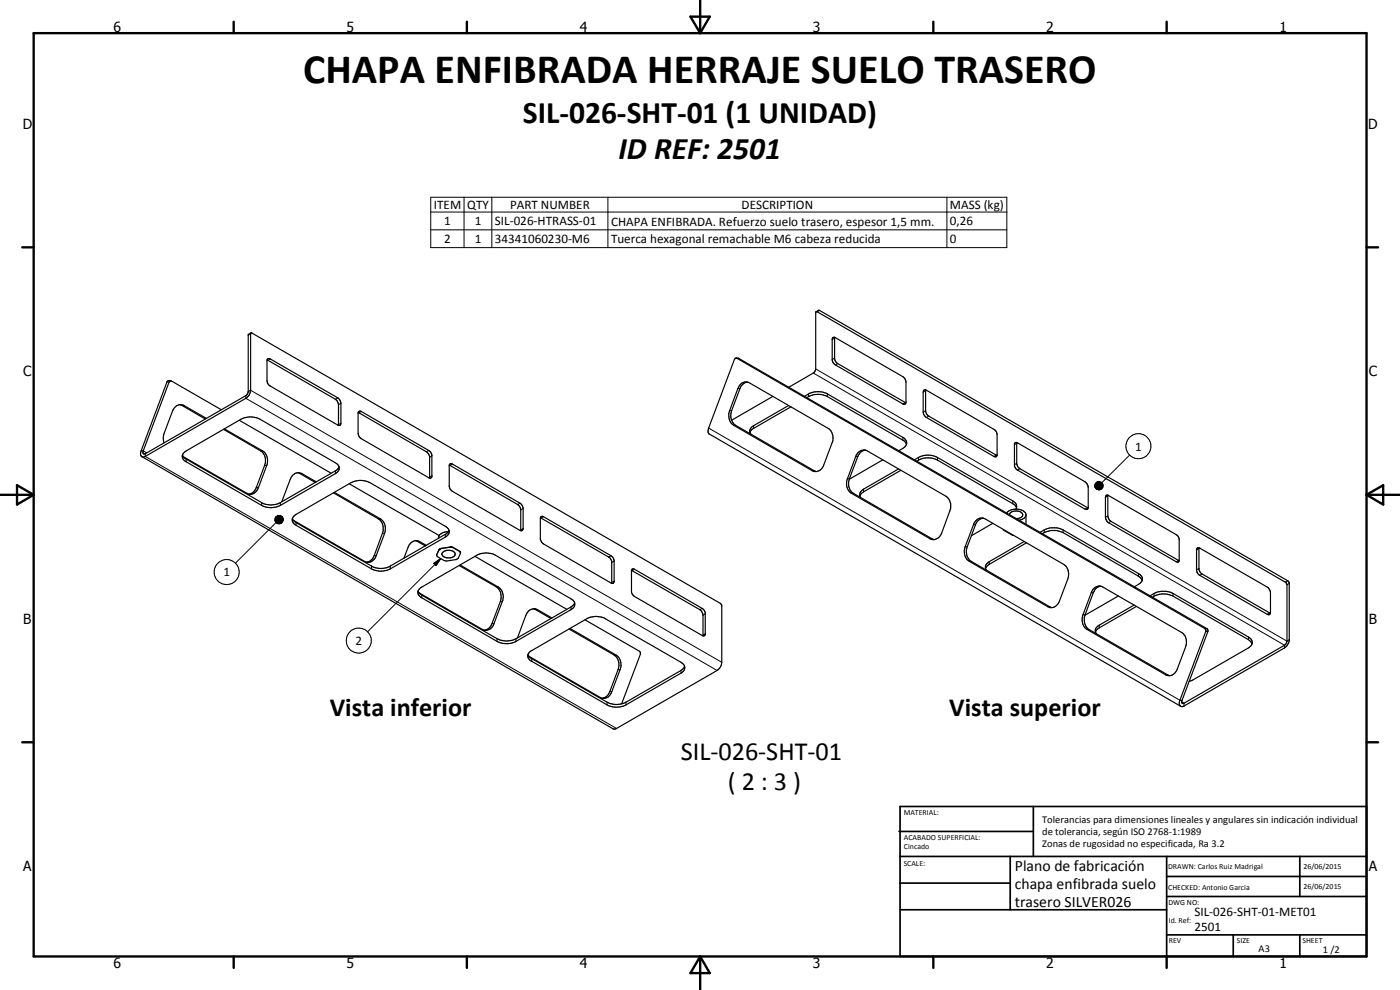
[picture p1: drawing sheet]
<svg xmlns="http://www.w3.org/2000/svg" width="420mm" height="297mm" viewBox="0 0 420 297" stroke-linecap="round" stroke-linejoin="round" font-family="sans-serif">
<g fill="none" stroke="#000" stroke-width=".35">
<path d="M75.3 99.9l-.8 .6v17l-.6 1.1-30.3 17.5-.6-.1-.1-.5 7.8-20.9 .3-.3h.4l15 8.6M75.3 99.9l-.1 17.2a3 3 0 0 1-1.4 2.4l-30.2 17.4a.86 .86 0 0 1-1.4-.5l.2-1.1 7.7-20.7 .4-.4 .8 .1M75.3 99.9l141 81.2 .3 .6v17l-.5 1.6-.9 .9-30.4 17.5h-.8l-141.4-81.7M244.9 93.5l1-.4 140.8 81.4 .2 .4v17.3l-.7 1.6-.7 .6-30.2 17.4a.99 .99 0 0 1-1.2-.1 .99 .99 0 0 1-.1-1.3l7.9-20.9-.3-.9-140.5-81.1-.6 .2-7.8 20.7-.2 1.2 .3 .6 141.6 81.7M244.9 93.5l141 81.3 .3 .7v16.9l-.3 .8-.4 .4-30.2 17.4-.4 .1-.2-.7 7.8-20.9-.1-.8-140.8-81.2-.7-.1M244.9 93.5l-.2 17.6-.6 .8-7.4 4.3M80.2 108l20.8 12.1 .6 1.3-.1 6.2M80.2 108l-.1 6.2 .6 1.4 20.8 12M80.2 108l.3-.4 .6 .1 20.4 11.8 .6 .8 .2 .7v6l-.3 .6h-.5M224.3 114.6l-1 .4-1.1 1.2-2.6 7a3.7 3.7 0 0 0 1.2 4.4l24.2 13.9M224.3 114.6a2.58 2.58 0 0 0-2.9 2l-2.4 6.6a3.7 3.7 0 0 0 1.2 4.4l23.5 13.6 1.4 .3M224.3 114.6l24.2 13.9a3.6 3.6 0 0 1 1.2 4.4l-2.5 6.6a2.77 2.77 0 0 1-2.1 2"/>
<path d="M232 118.9l-12.5 7.2M241.5 118.9a6.4 6.4 0 0 1 6.8-.7l22.7 13a1.76 1.76 0 0 1 1.1 1.7 1.76 1.76 0 0 1-1.1 1.6l-1.3 .8M242.1 119.3a6.2 6.2 0 0 1 6.2-.3l23 13.2 .8 1.1M249.9 101.3h.8l20.4 11.9 .5 .5 .3 .9v6a.59 .59 0 0 1-.3 .6 .59 .59 0 0 1-.6 0l-20.9-12.2-.3-.9zM250.5 101.2v6.5l.7 1.3 20.7 11.9M277.8 117l20.9 12.1 .5 1.1v6.5M277.8 117h-.4l-.3 .6v6a2.04 2.04 0 0 0 .9 1.7l20.3 11.6 .7 .1 .2-.3M277.8 117v6.2l.6 1.4 20.8 12.1M54 121.4l7.6 4.3M54.8 136.5a1.81 1.81 0 0 0 1.1 2.1l22.6 13a6.1 6.1 0 0 0 5.6 0l16.6-9.5a1.87 1.87 0 0 0 1.1-2M54.8 136.5l1.1-1.2 16.4-9.5a6.2 6.2 0 0 1 5.7 0l22.7 13.1 .5 .4 .6 .8M54.8 136.5l.2 .6 .9 .7 22.6 13a5.8 5.8 0 0 0 5.6 0l16.9-9.7 .8-1"/>
<path d="M61.9 125.5l-6.6-3.8a2.44 2.44 0 0 0-3.5 1.7l-2.7 7-.1 1.3 .2 1.2M67.1 128.8l11.7 6.9a3.8 3.8 0 0 1 .6 4l-2.7 7-1 1.2-1 .4M67.3 128.7l11.5 6.6a3.6 3.6 0 0 1 1.2 4.4l-2.5 6.6a2.48 2.48 0 0 1-3.4 1.7l-19.1-11M71.8 126.1l27.6 15.9M107.5 123.8l20.7 11.9 .7 1.3v6.4M107.6 123.5l.8-.1 20.7 12.1 .5 1.1-.1 6.7h-.8l-20.5-11.8-.4-.6-.3-.9v-6zM134.8 139.6v6.4l.3 .7 .5 .6 20.6 11.9M134.8 139.6l20.9 12 .6 1.4-.1 6.2M134.8 139.6l.4-.5 .6 .1 20.4 11.9 .5 .5 .3 1v6l-.3 .6h-.5M225.1 129.7l.2 .6M236.7 121.7l-10.5 6a1.79 1.79 0 0 0-1.1 2M237.4 122l-11.6 6.7-.7 1.1"/>
<path d="M257.4 135.9a2.34 2.34 0 0 1 2.9-.6l24.1 14.1a3.8 3.8 0 0 1 .7 3.9l-2.5 6.6a2.55 2.55 0 0 1-3.5 1.7l-24.1-14a3.8 3.8 0 0 1-.7-4l2.7-7zM259.7 135a2.83 2.83 0 0 0-2.3 2l-2.5 6.6a3.6 3.6 0 0 0 1.2 4.4l24.2 13.9M265 138l-10.1 5.8M274.4 138a6.5 6.5 0 0 1 6.9-.8l22.6 13.1a1.71 1.71 0 0 1 1 2.5M275.2 138.3a6.2 6.2 0 0 1 6.1-.3l22.6 13.1 .7 .5 .5 .7M304.6 132.9l.2-.1 .6 .1 20.4 11.8 .5 .6 .3 .9v6l-.2 .5-.7 .1-20.5-11.9-.8-1.3zM305.1 132.8v6.4l.3 .8 .5 .5 20.6 11.9M87.7 155.6l.2 1.1 .9 .9 22.7 13.1a6.2 6.2 0 0 0 5.6 0l16.9-9.7a1.64 1.64 0 0 0 .7-1.9M87.7 155.6l1.1-1.3 16.6-9.5a6.2 6.2 0 0 1 5.6 0l22.6 13.1 .6 .4 .5 .8M87.7 155.6l.6 .8 .5 .4 22.7 13a5.8 5.8 0 0 0 5.6 0l16.9-9.7 .8-1M89.4 141.8l5.2 3M94.9 144.6l-4.3-2.5a2.46 2.46 0 0 0-3.5 1.7l-2.5 6.8"/>
<path d="M100.1 147.9l13.5 7.8a3.6 3.6 0 0 1 1.2 4.4l-2.5 6.6a2.62 2.62 0 0 1-2.3 2M100.4 147.7l13.8 8a3.7 3.7 0 0 1 1.2 4.4l-2.5 6.7a2.43 2.43 0 0 1-3.5 1.6l-21.4-12.3M104.8 145.2l27 15.5M134.6 159.5a2.48 2.48 0 0 0-3 2M162.2 155.4l20.8 12 .6 1.2v6.4M162.3 155.1l.8-.1 20.4 11.9 .6 .5 .2 .7-.1 6.8h-.8l-20.5-11.8-.7-1.3v-6.4zM258.1 148.8l.2 .5M269.7 140.7l-10.5 6.1a1.79 1.79 0 0 0-1.1 2M270.4 141.1l-11.2 6.5-.6 .4-.5 .8M292.8 156.3l1.2-.8 1-.1 .7 .3 23.5 13.6a3.6 3.6 0 0 1 1.3 4.4l-2.5 6.6a2.48 2.48 0 0 1-3.6 1.7l-23.5-13.6a3.6 3.6 0 0 1-1.2-4.4l2.6-7zM295.1 155.4a3 3 0 0 0-2.3 2l-2.5 6.7a3.8 3.8 0 0 0 1.2 4.3l24.2 13.9M298 157l-6.5 3.7"/>
<path d="M302.1 153.9a3.7 3.7 0 0 1 5.8 .3 1.8 1.8 0 0 1-2.1 1.9M302.9 154.4a2.34 2.34 0 0 1 4 0 1.85 1.85 0 0 1-1.9 1.2M307.9 154.5v2.8M312.1 159.7a6.5 6.5 0 0 1 7-.7l22.6 13.1a1.7 1.7 0 0 1 1.1 2M332.5 148.6h-.4l-.3 .6v6l.3 .9 .4 .6 20.5 11.8 .6 .1 .3-.4M332.5 148.6l20.8 12.1 .6 1.1v6.4M332.5 148.6v6.2l.1 .7 .6 .8 20.7 11.9M124.7 162.2l3 1.6M125.5 177.3a1.81 1.81 0 0 0 1.1 2.1l22.6 13a6.3 6.3 0 0 0 5.6 0l16.6-9.5a1.7 1.7 0 0 0 1.1-2M125.5 177.3l.8-1 16.8-9.7a5.9 5.9 0 0 1 5.6 0l22.7 13.1 .5 .4 .6 .8M125.5 177.3l.5 .8 .6 .5 22.6 13a6.2 6.2 0 0 0 5.6 0l16.6-9.5 1.1-1.2M127.9 163.6l-1.9-1.1a2.43 2.43 0 0 0-3.5 1.7l-1.3 3.3"/>
<path d="M131.8 165l-.8 1.5M131.8 164.9l-.8 1.6M131.8 164.9v.1M132.2 164.6h.1M132.4 164.6l-.6 .4M132.4 164.6l-.6 .3M132.8 165.8a2.45 2.45 0 0 1 3.8 .4 1.38 1.38 0 0 1-1.4 1.2h-1.1a1.23 1.23 0 0 1-1.4-1.5zM135.2 164.2l.8 .1M135.2 164.1l-2.8 .5M135.2 164.1v.1M135.2 164.1l.8 .2M135.4 164.1h.2"/>
<path d="M136 164.3l2 1.2M136 164.3h.1M136 164.3l2 1.1M137.8 169.7l11.1 6.4a3.7 3.7 0 0 1 1.2 4.4l-2.5 6.6a2.81 2.81 0 0 1-2.2 2M138 165.5l.2 .4M138 165.4l.2 .5M138 165.4v.1M138 169.5l11.6 6.6a3.6 3.6 0 0 1 1.1 4.4l-2.5 6.7a2.49 2.49 0 0 1-3.4 1.6l-19.1-11M138.2 165.9l-.7 1.7-.6 .3a4.9 4.9 0 0 1-5.8-1.1l-.1-.3M142.5 166.9l27.6 15.9M189.5 171.1l20.7 11.9 .5 .6 .3 1-.1 6.2M189.6 170.9l.3-.2 .5 .1 20.7 12 .6 1.1v6.5l-.2 .3h-.8l-20.6-12-.6-1.1z"/>
<path d="M295.8 170.6l.2 .5M307.4 162.5l-10.5 6a1.81 1.81 0 0 0-1.1 2.1M308.1 162.9l-11.2 6.4-1.1 1.3M312.8 160.1a6.2 6.2 0 0 1 6.3-.3l22.6 13.1 1.1 1.2M328.1 176.7a2.26 2.26 0 0 1 2.9-.6l23.6 13.6a3.6 3.6 0 0 1 1.2 4.4l-2.5 6.7a2.47 2.47 0 0 1-3.5 1.6l-23.6-13.6a3.7 3.7 0 0 1-1.2-4.4l2.5-6.6zM330.4 175.9a2.67 2.67 0 0 0-2.3 1.9l-2.4 6.6a3.7 3.7 0 0 0 1.1 4.5l24.3 13.8M335.6 178.8l-10 5.8M342.8 174.1a3.5 3.5 0 0 1-2.4 2M345.1 178.8a6.5 6.5 0 0 1 6.9-.7l22.7 13a1.73 1.73 0 0 1 1.1 1.7 1.73 1.73 0 0 1-1.1 1.6l-16.8 9.7-1 .3M345.9 179.2a6.2 6.2 0 0 1 6.1-.3l22.7 13 1.1 1.3M359.4 164.4l.7 .1 20.4 11.8 .5 .6 .3 .9v6a.59 .59 0 0 1-.3 .6 .59 .59 0 0 1-.7-.1l-20.4-11.8-.8-1.3v-6.4zM359.8 164.4v6.4l.6 1.1 20.8 12.1"/>
<path d="M158.4 196.4l.6 .8 .6 .4 22.6 13.1a6.2 6.2 0 0 0 5.7 0l16.5-9.5 1-1.3M158.4 196.4a1.78 1.78 0 0 0 1.2 2l22.6 13.1a6.2 6.2 0 0 0 5.7 0l16.8-9.7 .6-.8 .1-1.1M158.4 196.4l.8-1 16.9-9.7a5.9 5.9 0 0 1 5.6 0l22.7 13 .8 .7 .2 .5M158.7 196.9l22.1 12.6M160.1 182.7l5.2 2.9M165.6 185.4l-4.3-2.5a2.55 2.55 0 0 0-3.5 1.7l-2.5 6.8M170.8 188.7l13.5 7.8a3.6 3.6 0 0 1 1.2 4.4l-2.5 6.6a2.83 2.83 0 0 1-2.2 2M171.1 188.6l13.8 8a3.7 3.7 0 0 1 1.2 4.4l-2.5 6.6a2.51 2.51 0 0 1-2.8 1.9M175.5 186l16.4 9.4 .3 .4v.5l-5.6 14.9M328.7 189.6l.3 .5M340.4 181.5l-10.8 6.3-.9 1v.8M341.1 181.9l-11.2 6.5-1.2 1.2"/>
</g>
<g fill="none" stroke="#000" stroke-width=".3">
<path d="M129.3 59.2h172.9v15.1h-172.9zM139.3 59.2v15.1M147.6 59.2v15.1M182.4 59.2v15.1M284.2 59.2v15.1M129.3 63.6h172.9M129.3 69h172.9M245.9 93.1l-.6 .5M50.1 114.6h.6M73.8 118.7v.8l141.4 81.7M74.5 117.5l.7-.4 141.4 81.6M75.2 100.2l-.7 .4"/>
<path d="M81.1 107.7l-.7 .4M101.4 119.4l-.7 .4M221.1 107.5l.7 .1M221.4 116.6h.7M242.6 118.2v.8M244.1 111.9l141.4 81.7v.8M244.8 110.7l141.4 81.7 .7-.5M248.3 118.2v.8M250.5 107.4l-.7 .5M250.5 101.5l-.7 .4M251.4 109.1l-.7 .4M277.8 117.2l-.7 .4"/>
<path d="M42.4 135.3h.6l1 .6M43.6 136.1v.8l141.4 81.7M54.6 121.7h.7M55.9 137.8v.8M78.2 135.3h.6M79.4 139.7h.6M102.3 127l-.7 .4M102.3 121l-.7 .4M108.4 123.4l-.7 .5M128.7 135.2l-.7 .4M129.6 136.8l-.7 .4M135.8 139.2l-.7 .5"/>
<path d="M212.7 128.4l141.4 81.7h.6M219 123.2h.6M220.2 127.6h.6M226.2 127.7v.8M256.8 136.9l.6 .1M271 131.2v.9M271.7 120.8l-.7 .4M275.7 137.2v.8M277.8 123.2l-.7 .4M278.7 124.8l-.7 .5M281.3 137.2v.8M299 136.6l-.7 .3"/>
<path d="M305.1 139l-.7 .4M305.1 133l-.7 .4M339 136.5l-8.3 8.3M76.9 146.3h.6M78.5 150.8v.8M82.5 155.7l2.1-.6-2.1 .9zM82.5 156l2.1-.9-2.1 1.2zM82.5 156.3l2.1-1.2-2 1.4zM82.6 155.4l2-.3-2.1 .6zM82.6 156.5l2-1.4-1.8 1.6zM82.7 155.2l1.9-.1-2 .3zM82.8 156.7l1.8-1.6-1.6 1.8z"/>
<path d="M82.8 156.8l-12.2 12.2M82.9 155l1.7 .1zM82.9 155l1.7 .1-1.9 .1zM83.1 154.9l.3-.2 1.2 .4zM83.4 154.7l1.2 .4zM83.6 154.7l1 .4zM83.9 154.7l.7 .4zM84.1 154.7l.5 .4zM84.1 150.8v.8M84.6 155.1l-1.4 2-.2-.2zM84.6 155.1l-1.2 2h-.2zM84.6 155.1l-.9 2.1-.3-.1z"/>
<path d="M84.6 155.1l-.6 2-.3 .1zM84.6 155.1l-.4 2h-.2zM84.6 155.1l-.1 1.9-.3 .1zM84.6 155.1l.1 1.7-.2 .2zM84.6 155.1l.2 1.4-.1 .3zM84.6 155.1l.2 1.4zM84.6 155.1l.3 1.2zM84.6 155.1l.4 .9zM84.6 155.1l.4 .6zM84.6 155.1l.3 .4zM84.6 155.1l.2 .1zM88.8 156.8v.8"/>
<path d="M90 142.1h.6M100.7 141.3v.8M113.6 155.7h.6M129.6 142.8l-.7 .4M156 151l-.6 .4M157 158.6l-.7 .4M157 152.6l-.7 .4M163.1 155l-.7 .4M243.7 141.2l.7 .1M254.3 143.6h.6M255.5 148h.6M259.2 146.8v.8"/>
<path d="M292.2 157.4h.6M301.1 158.9v.1l3.1 1.7M303.9 150.3v.8M306.1 140.6l-.7 .5M313.4 159v.8M319.1 159v.8M326.3 152.3l-.6 .5M328.6 145.6l.4 1zM328.6 145.9l.4 .7zM328.6 145.3l.4 1.3zM328.6 146.2l.4 .4zM328.7 145.1l.3 1.5-.4-1.3z"/>
<path d="M328.7 146.4l.3 .2zM328.9 144.9l.2-.2-.1 1.9zM328.9 144.9l.1 1.7zM329 146.6l.4 .3zM329 146.6l.6 .3zM329 146.6l.9 .4zM329 146.6l1.2 .3zM329 146.6l1.4 .2-.2 .1zM329 146.6h1.7l-.3 .2zM329 146.6l1.8-.2-.1 .2zM329 146.6l2-.4-.2 .2zM329 146.6l2-.6v.2z"/>
<path d="M329 146.6l2.1-.9-.1 .3zM329 146.6l2-1.2 .1 .3zM329 146.6l2-1.4v.2zM329 146.6l1.8-1.7 .2 .3zM329.1 144.7l.2-.1-.3 2zM329.3 144.6l.3-.1-.6 2.1zM329.6 144.5l.2-.1-.8 2.2zM329.8 144.4l.3 .1-1.1 2.1zM330.1 144.5l.3 .1-1.4 2zM330.4 144.6l.2 .1-1.6 1.9zM330.6 144.7l.2 .2-1.8 1.7zM332.5 154.8l-.7 .4"/>
<path d="M332.5 148.8l-.7 .4M333.4 156.4l-.7 .4M111.5 169.8v.9M112.3 166.7l.6 .1M114.8 160.1h.6M117.1 169.8v.9M125.3 162.5h.7M126.6 178.6v.8M130.2 169l2.1-1.4-1.5 2.1zM132.3 167.6l-22 22M133.6 160.3v.9M148.9 176.1h.7"/>
<path d="M183.4 166.8l-.7 .3M184.3 168.4l-.7 .4M184.3 174.4l-.7 .4M190.4 170.8l-.7 .4M279.1 161.6l.6 .1M289.7 164l.6 .1M290.9 168.4h.6M296.9 168.5v.8M327.5 177.8h.6M341.7 172.1v.8M346.4 178.1v.8M352 178.1v.8"/>
<path d="M353.7 168.1l-.7 .4M359.8 170.6l-.7 .4M359.8 164.6l-.7 .4M360.8 172.2l-.7 .4M386.4 174.2l-.7 .5M386.9 175l-.7 .5M147.6 187.1l.6 .1M149.2 191.6v.8M150.1 180.5h.6M154.8 191.6v.8M159.6 197.6v.8M160.7 182.9h.6"/>
<path d="M171.4 182.1v.8M184.3 196.5l.6 .1M210.7 182.5l-.7 .4M211.7 190.2l-.7 .3M211.7 184.1l-.7 .5M314.4 182l.7 .1M325 184.4h.7M326.2 188.8l.6 .1M329.9 187.6v.8M361.6 188.6h.6M361.9 189.5h.6M374.7 191.1v.8"/>
<path d="M381 183.9l-.7 .4M182.2 210.7v.8M183 207.5l.6 .1M185.5 200.9l.6 .1M187.9 210.7v.8M204.4 201.2v.8M349.8 202.4l.6 .1M354.6 210.6l.7 .4v.8"/>
<circle cx="341.7" cy="133.9" r="3.8"/>
<circle cx="68" cy="171.6" r="3.8"/>
<circle cx="107.7" cy="192.2" r="3.8"/>
</g>
<circle cx="132.2" cy="164.6" r=".18" fill="#000"/>
<g fill="none" stroke="#000" stroke-width=".71">
<path d="M10.1 9.9h400v277.1h-400zM70.1 6.5v3.4M140.1 6.5v3.4M207.2 5h5.8l-2.9 4.9zM210.1 0v9.9M280.1 6.5v3.4M350.1 6.5v3.4M6.7 74.2h3.4M410.1 74.2h3.5M.1 148.5h10M5.1 145.6l5 2.9-5 2.9zM410.1 148.5h10"/>
<path d="M410.1 148.5l5-2.9v5.8zM6.7 222.7h3.4M410.1 222.7h3.5M70.1 287v3.4M140.1 287v3.4M210.1 287v10M210.1 287l2.9 5h-5.8zM280.1 287v3.4M350.1 287v3.4"/>
</g>
<g fill="none" stroke="#000" stroke-width=".51">
<path d="M269.8 249.5h40.3M270.1 242h140v45h-140zM270.1 257h140M303.2 257v16M310.1 242v15M350.1 257v30M390.1 257v12M270.1 265h33.1M270.1 273h80M350.1 269h60M350.1 263h60M350.1 280.5h60"/>
<path d="M370.1 280.5v6.5M390.1 280.5v6.5"/>
</g>
<g fill="#000">
<path d="M84.1 154.7l.5 .4zM83.9 154.7l.7 .4zM83.6 154.7l1 .4zM83.4 154.7l1.2 .4zM83.1 154.9l.3-.2 1.2 .4zM82.9 155l1.7 .1zM82.9 155l1.7 .1-1.9 .1zM82.6 155.4l2-.3-2.1 .6zM82.5 155.7l2.1-.6-2.1 .9zM82.5 156l2.1-.9-2.1 1.2zM82.5 156.3l2.1-1.2-2 1.4zM82.6 156.5l2-1.4-1.8 1.6z"/>
<path d="M82.8 156.7l1.8-1.6-1.6 1.8zM84.6 155.1l-1.4 2-.2-.2zM84.6 155.1l-1.2 2h-.2zM84.6 155.1l-.9 2.1-.3-.1zM84.6 155.1l-.6 2-.3 .1zM84.6 155.1l-.4 2h-.2zM84.6 155.1l.1 1.7-.2 .2zM84.6 155.1l.2 1.4-.1 .3zM84.6 155.1l.2 1.4zM84.6 155.1l.3 1.2zM84.6 155.1l.4 .9zM84.6 155.1l.4 .6z"/>
<path d="M84.6 155.1l.3 .4zM84.6 155.1l.2 .1zM329 146.6l.4 .3zM329 146.6l.6 .3zM329 146.6l.9 .4zM329 146.6l1.2 .3zM329 146.6l1.4 .2-.2 .1zM329 146.6h1.7l-.3 .2zM329 146.6l1.8-.2-.1 .2zM329 146.6l2-.6v.2zM329 146.6l2.1-.9-.1 .3zM329 146.6l2-1.2 .1 .3z"/>
<path d="M329 146.6l2-1.4v.2zM329 146.6l1.8-1.7 .2 .3zM330.6 144.7l.2 .2-1.8 1.7zM330.4 144.6l.2 .1-1.6 1.9zM330.1 144.5l.3 .1-1.4 2zM329.8 144.4l.3 .1-1.1 2.1zM329.6 144.5l.2-.1-.8 2.2zM329.3 144.6l.3-.1-.6 2.1zM328.9 144.9l.2-.2-.1 1.9zM328.9 144.9l.1 1.7zM328.7 145.1l.3 1.5-.4-1.3zM328.6 145.3l.4 1.3z"/>
<path d="M328.6 145.6l.4 1zM328.6 145.9l.4 .7zM328.6 146.2l.4 .4zM328.7 146.4l.3 .2zM130.2 169l2.1-1.4-1.5 2.1z"/>
</g>
<path d="M82.6 155.3h2M84.4 155.1v2M329 146.4h2M329.2 144.6v2" fill="none" stroke="#000" stroke-width=".38"/>
<text font-size="12.6" x="91" y="25">CHAPA ENFIBRADA HERRAJE SUELO TRASERO</text>
<g font-size="9.4">
<text x="156.9" y="36.8">SIL-026-SHT-01 (1 UNIDAD)</text>
<text x="185.7" y="47.6">ID REF: 2501</text>
</g>
<g font-size="7.9">
<text x="99" y="214.9">Vista inferior</text>
<text x="284.9" y="214.7">Vista superior</text>
<text x="204.3" y="227.9">SIL-026-SHT-01</text>
<text x="218.4" y="236.9">( 2 : 3 )</text>
</g>
<g font-size="4.7">
<text x="304.6" y="261.2">Plano de fabricación</text>
<text x="304.6" y="266.6">chapa enfibrada suelo</text>
<text x="304.6" y="272">trasero SILVER026</text>
</g>
<g font-size="4.2">
<text x="34" y="9.6">6</text>
<text x="104" y="9.6">5</text>
<text x="174" y="9.6">4</text>
<text x="244" y="9.6">3</text>
<text x="314" y="9.6">2</text>
<text x="384" y="9.6">1</text>
<text x="6.8" y="38.7">D</text>
<text x="410.6" y="38.7">D</text>
<text x="7" y="112.9">C</text>
<text x="410.8" y="112.9">C</text>
<text x="7" y="187.1">B</text>
<text x="410.8" y="187.1">B</text>
<text x="7" y="261.4">A</text>
<text x="410.8" y="261.4">A</text>
<text x="34" y="290.4">6</text>
<text x="104" y="290.4">5</text>
<text x="174" y="290.4">4</text>
<text x="244" y="290.4">3</text>
<text x="314" y="290.4">2</text>
<text x="384" y="290.4">1</text>
</g>
<g font-size="3.9">
<text x="130.2" y="62.7">ITEM</text>
<text x="140.2" y="62.7">QTY</text>
<text x="153.1" y="62.7">PART NUMBER</text>
<text x="222.6" y="62.7">DESCRIPTION</text>
<text x="285.1" y="62.8">MASS (kg)</text>
<text x="133.3" y="67.6">1</text>
<text x="142.5" y="67.6">1</text>
<text x="148.5" y="67.6">SIL-026-HTRASS-01</text>
<text x="183.4" y="67.7">CHAPA ENFIBRADA. Refuerzo suelo trasero, espesor 1,5 mm.</text>
<text x="285.1" y="67.6">0,26</text>
<text x="133.3" y="72.9">2</text>
<text x="142.5" y="72.9">1</text>
<text x="148.5" y="72.9">34341060230-M6</text>
<text x="183.4" y="73">Tuerca hexagonal remachable M6 cabeza reducida</text>
<text x="285.1" y="72.9">0</text>
<text x="340.7" y="135.2">1</text>
<text x="67" y="172.9">1</text>
<text x="106.7" y="193.5">2</text>
<text x="358.5" y="275">SIL-026-SHT-01-MET01</text>
<text x="358.5" y="279.4">2501</text>
</g>
<g font-size="3.1">
<text x="312.7" y="246.8">Tolerancias para dimensiones lineales y angulares sin indicación individual</text>
<text x="312.7" y="250.4">de tolerancia, según ISO 2768-1:1989</text>
<text x="312.7" y="254">Zonas de rugosidad no especificada, Ra 3.2</text>
<text x="377.7" y="285.6">A3</text>
<text x="397" y="285.9">1 /2</text>
</g>
<g font-size="2.4">
<text x="271.2" y="244.4">MATERIAL:</text>
<text x="271.3" y="252">ACABADO SUPERFICIAL:</text>
<text x="271.3" y="254.6">Cincado</text>
<text x="271.2" y="259.7">SCALE:</text>
<text x="350.6" y="260.8">DRAWN: Carlos Ruiz Madrigal</text>
<text x="391.2" y="260.6">26/06/2015</text>
<text x="350.6" y="267">CHECKED: Antonio Garcia</text>
<text x="391.2" y="266.7">26/06/2015</text>
<text x="350.6" y="271.4">DWG NO:</text>
<text x="350.8" y="276.9">Id. Ref:</text>
<text x="350.8" y="282.8">REV</text>
<text x="371.2" y="282.9">SIZE</text>
<text x="390.9" y="282.9">SHEET</text>
</g>
</svg>
